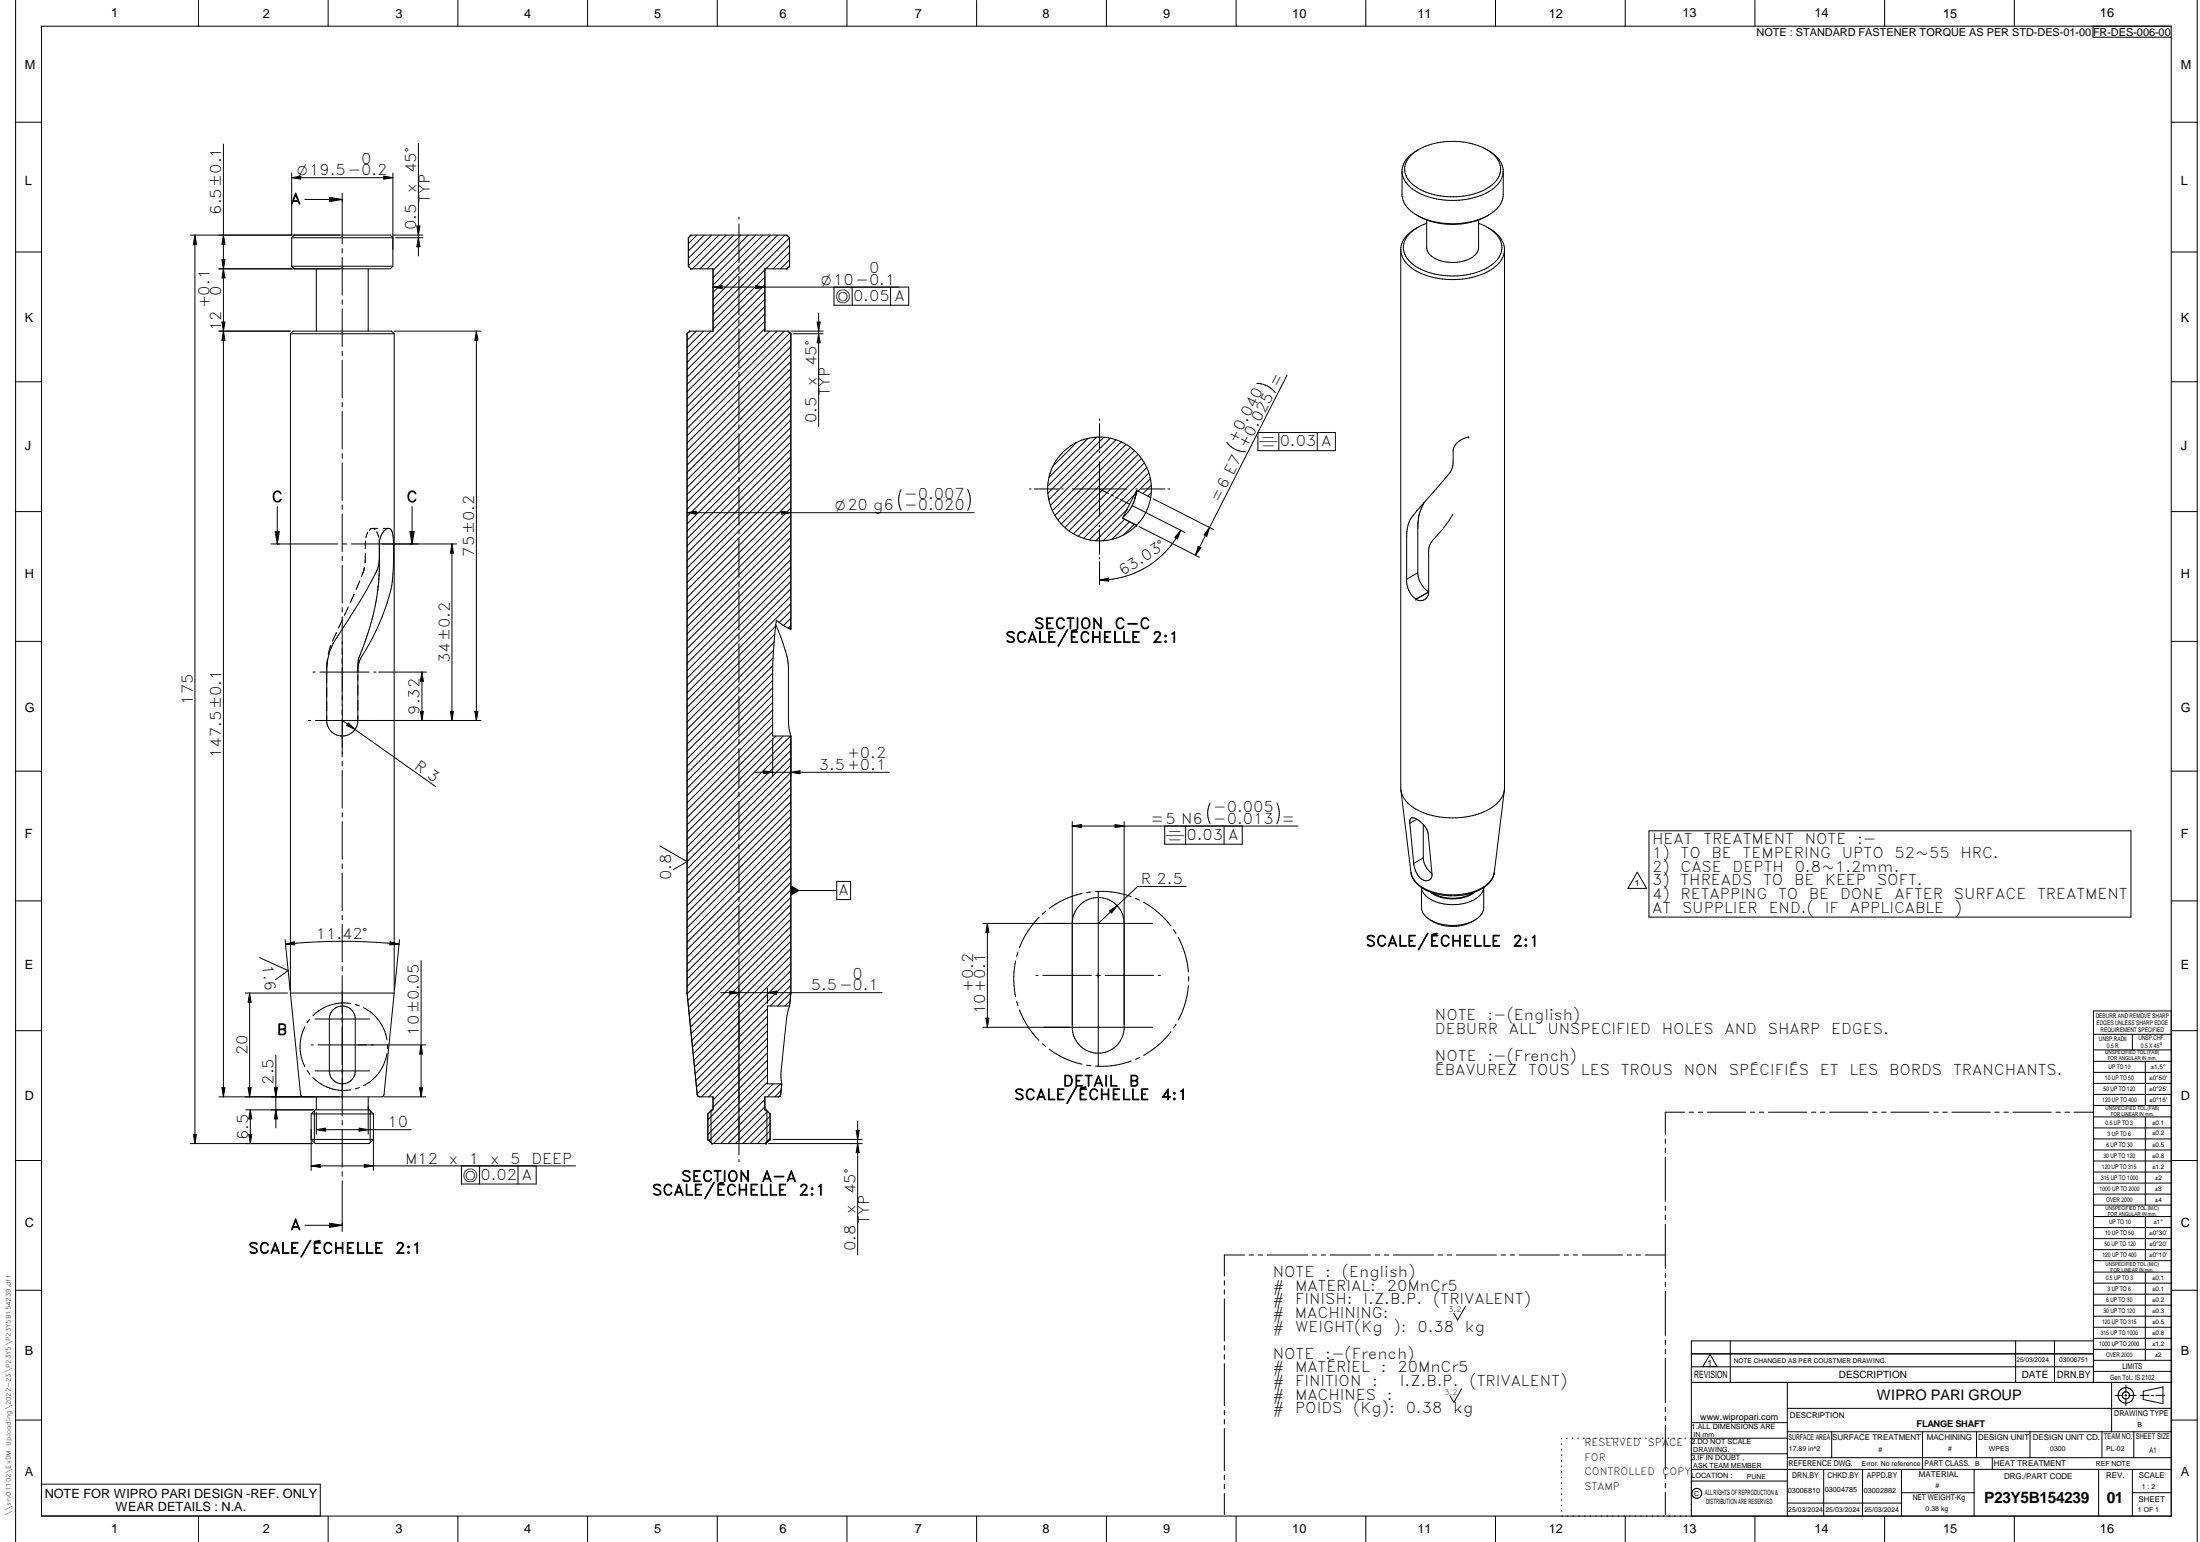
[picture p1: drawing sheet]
<svg xmlns="http://www.w3.org/2000/svg" width="848mm" height="594mm" viewBox="0 0 848 594" stroke-linecap="round" stroke-linejoin="round" font-family="sans-serif">
<g fill="none" stroke="#000" stroke-width=".39">
<path d="M6 .1v593.9M16 10.1h821v574h-821zM76.5 .1v10M126.5 .1v10M176.5 .1v10M226.5 .1v10M276.5 .1v10M326.5 .1v10M376.5 .1v10M426.5 .1v10M476.5 .1v10M526.5 .1v10"/>
<path d="M576.5 .1v10M626.5 .1v10M676.5 .1v10M726.5 .1v10M776.5 .1v10M806.8 10.1v4.3h30.2M847 .1v593.9M6 47.1h10M86.1 55.5v367.1M161.3 55.2v43.4M543.8 60a25 25 0 0 1 20.2-5.3 18.5 18.5 0 0 1 13.4 6.9 7.3 7.3 0 0 1-3 10.2 28 28 0 0 1-29.3-.3 7.3 7.3 0 0 1-1.3-11.5zM546.9 57.6a10.4 10.4 0 0 0-6.4 8.4"/>
<path d="M573.1 57.6a10.4 10.4 0 0 1 6.4 8.4M837 47.1h10M112.4 66.7v23.8M112.4 68.5l3.6-.6v1.1zM112.4 68.5h39M117.5 76.9h14.4M127.1 76.1l4.8 .8-4.8 .8zM131.9 74.5v4.8M131.9 79.5v14.5M148 67.9l3.4 .6-3.4 .5zM151.4 66.7v35.9M540.5 66v9a9.8 9.8 0 0 0 5.7 7.9"/>
<path d="M579.5 66v9a9.8 9.8 0 0 1-5.7 7.9M579.5 66a10.8 10.8 0 0 1-7.7 8.9 29.8 29.8 0 0 1-27.3-2.1 8.8 8.8 0 0 1-4-6.8M6 97.1h10M73.4 90.6h77.1l.9 1h-39M75.1 90.6v350M75.1 90.6l.6 3.5h-1.1zM86.1 90.6l.6 3.5h-1.1zM112.4 91.6v11M113.5 90.6l-1.1 1M131.9 95.8v1.7M131.9 99.3v14.4M151.5 90.6h11.5"/>
<path d="M152.5 91.6h10.5M160.7 87.1h1.2l-.6 3.5zM161.3 91.6l.6 3.5h-1.2zM265.4 91.6v11M265.4 91.6h.1M266.4 90.6l-1 1M266.4 90.6h.1M266.4 90.6h37M268.6 90.6l-3.2 3.3M271.5 90.6l-6.1 6.1M274.3 90.6l-8.9 8.9M277.1 90.6l-11.7 11.7"/>
<path d="M280 90.6l-13 13M282.8 90.6l-13 13M284.9 83.6v.9M284.9 86.2v15M285.6 90.6l-13 13M288.4 90.6l-13.5 13.6M291.3 90.6l-16.4 16.4M294.1 90.6l-19.2 19.2M296.9 90.6l-22 22M299.8 90.6l-24.9 24.9M302.6 90.6l-27.7 27.7M303.4 90.6l1 1"/>
<path d="M303.4 90.6h.1M304.4 94.5l-9.2 9.1M304.4 91.6l-29.5 29.5M304.4 97.3l-6.3 6.3M304.4 91.6h.1M304.4 91.6v11M540 96.2v208.1M546.2 82.9l.7 .4M546.5 87.6a10.6 10.6 0 0 0-6.5 8.6M570 84.8v10.6a6.4 6.4 0 0 1-5.6 5.1 14.3 14.3 0 0 1-13.4-2.6l-1-2v-11.1M570 86a12.9 12.9 0 0 1 8.8 7.9 8.4 8.4 0 0 1-4.8 8.8 29 29 0 0 1-29-.6 7.5 7.5 0 0 1-1.9-11.8 16.8 16.8 0 0 1 6.9-4.3M572.8 83.4a31 31 0 0 1-25.7 0"/>
<path d="M573.4 87.6a10.6 10.6 0 0 1 6.6 8.6M573.8 82.9a28.6 28.6 0 0 1-27.6 0M573.8 82.9l-.7 .4M580 96.2a10.4 10.4 0 0 1-6.8 8.7 30.8 30.8 0 0 1-29.1-1.7 9 9 0 0 1-4.1-7M580 96.2l-.1 208.1M837 97.1h10M85.6 100.1h1.1l-.6 3.5zM86.1 103.6l.6 3.5h-1.1zM112.4 102.6h39M112.4 102.6l1.1 1M121.9 103.6v24M131.9 115.5v1.7"/>
<path d="M131.9 119v14.5M141.9 103.6v24M151.4 102.6l-.9 1h-66.1M265.4 102.6h.1M265.4 102.6l1 1M266.4 103.6h.1M266.4 103.6h8.5v24h-9M274.9 110.6l3.5-.6v1.2zM284.9 103v1.7M284.9 106.4v15M291.4 110l3.5 .6-3.5 .6zM294.9 103.6v24"/>
<path d="M294.9 109.6l-30 30M294.9 112.4l-30 30.1M294.9 115.3l-30 30M294.9 118.1l-30 30M294.9 103.9l-20 20.1M294.9 106.8l-20 20M303.4 103.6h.1M303.4 103.6h-8.5v24h9M304.4 100.1l-3.5 3.5M304.4 102.6h.1M304.4 102.6l-1 1M321.5 110.6v7h28.8v-7h-75.4"/>
<path d="M328.5 110.6v7M343.3 110.6v7M84.4 127.6h27.5M85.6 124.1h1.1l-.6 3.5zM86.1 127.6l.6 3.5h-1.1zM112 128.6l.9-1h38l1.1 1M112 128.6h40M112 128.6v254M131.9 135.3v1.7M131.9 138.8v14.5M152 128.6v254M152 127.6h33.4"/>
<path d="M183.6 127.6l.6 3.5h-1.2zM183.6 127.6v150M264.9 128.6h.1M264.9 128.6v254M265.9 127.6h.1M265.9 127.6l-1 1M268.4 127.6l-3.5 3.5M271.2 127.6l-6.3 6.4M274.1 127.6l-9.2 9.2M284.9 123.2v1.7M284.9 126.7v14.9M294.9 120.9l-30 30"/>
<path d="M294.9 123.8l-30 30M294.9 126.6l-30 30M296.7 127.6l-31.8 31.8M299.5 127.6l-34.6 34.6M302.3 127.6l-37.4 37.5M303.9 127.6h.1M303.9 127.6l1 1M304.5 128.2l-39.6 39.7M304.9 128.6h.1M304.9 128.6v113.8M304.9 130.7l-40 40M304.9 133.6l-40 39.9"/>
<path d="M304.9 136.4l-40 40M304.9 139.2l-40 40M304.9 127.6h12.4M305.9 128.6h11.4M315 124.1h1.2l-.6 3.5zM315.6 128.6l.6 3.5h-1.2zM315.6 120.6v43.7M6 147.1h10M131.9 155v1.8M131.9 158.5v14.5M284.9 143.4v1.7M284.9 146.9v14.9"/>
<path d="M304.9 142l-40 40M304.9 144.9l-40 40M304.9 147.7l-40 40M304.9 150.5l-40 40M304.9 153.4l-40 40M304.9 156.2l-40 40M304.9 159l-40 40M484.5 147.7a8.9 8.9 0 0 1 7.2 3.7M496.1 144.5l-35.3 69.4M837 147.1h10M131.9 174.8v1.7M131.9 178.3v14.5"/>
<path d="M284.9 163.6v1.7M284.9 167.1v15M304.9 161.8l-40 40M304.9 164.7l-40 40M304.9 167.5l-40 40M304.9 170.3l-40 40M304.9 173.1l-40 40M304.9 176l-40 40M304.9 178.8l-40 40M415.1 170.4l-9.2 9.2M419.4 168.9l-15.1 15.1M422.7 168.4l-18.8 18.9"/>
<path d="M423.9 177.9v21M423.9 161.4v.6M423.9 163.2v9.4M423.9 173.8v.6M425.5 168.4l-21.6 21.6M428 168.8l-23.7 23.7M430.2 169.4l-25.3 25.3M432.2 170.2l-26.5 26.6M432.2 170.2a20 20 0 0 0-28.3 19.9M432.2 170.2a19.9 19.9 0 0 1 9.9 10M434.1 171.2l-27.4 27.4M435.8 172.3l-28 28"/>
<path d="M437.3 173.6l-28.2 28.3M438.7 175l-28.2 28.3M440 176.6l-27.9 27.9M441.1 178.3l-27.3 27.4M472.9 170.4a9 9 0 0 0 7.2 3.7M484.9 166.6h29.9v7h-29.9zM493 166.6v7M507.8 166.6v7M566.2 168.4a6.5 6.5 0 0 0-6 7.9 8.1 8.1 0 0 1-2.1 6.9l-13.1 15.1a12.6 12.6 0 0 0-2.8 9.7v15.2a9.2 9.2 0 0 0 3.6 7.7M566.2 168.4h.1M6 197.1h10M106.9 195.2v14.4"/>
<path d="M131.9 194.5v1.8M131.9 198.1v14.4M158.8 195.2v14.4M264.9 197.5h110.6M264.9 197.5l3.5-.6v1.2zM284.9 183.8v1.8M284.9 187.3v15M301.4 196.9l3.5 .6-3.5 .6zM304.9 181.6l-40 40M304.9 184.5l-40 40M304.9 187.3l-40 40M304.9 190.1l-40 40"/>
<path d="M304.9 193l-40 40M304.9 195.8l-40 40M304.9 198.6l-40 40M347.4 188.6a9 9 0 0 0 0 8M373.1 188.6a9 9 0 0 1 0 8M396.9 188.4h.5M398.7 188.4h9.4M403.9 190.1l1.1 5 1.7 3.6M406.7 198.7a20.1 20.1 0 0 0 11 8.7M409.3 188.4h.6M413.4 188.4h21M423.9 188.4l3.5 1.8"/>
<path d="M428.3 190.6l.9 .5M430.1 191.6l.9 .4M431.9 192.5l3.5 1.8M434.4 196.4l-12 11.9M434.5 196.2l-.1 .1M434.5 196.2h.1M434.5 196.1h.1M436.4 194.8l20.3 10.3M437.3 190.6l-17.4 17.4M437.6 191.6v.1M437.7 191.3h.1M437.7 191.3l-1.7 4.3-1.2 1.7-1.8 1.9"/>
<path d="M437.9 190.8l-.2 .5M437.9 190.7v.1M437.9 188.4h.5M437.9 190.6h.1M437.9 190.6v.1M437.9 190.4v.2M438 190.2v.1M438 190.3l-.1 .1M438 190.2h.1M438 189.9v.2M438 189.8h.1M438 189.7h.1"/>
<path d="M438 189.8v.1M438.1 189.5l-.1 .2M438.1 189.4v.1M438.1 189.3h.1M438.1 189.2h.1M438.1 189.3v.1M438.1 189.1h.1M438.1 189h.1M438.2 188.9l-5.5 10.7 5.4 2.8M438.2 189h.1M438.2 188.9h.1M438.2 188.9l5.4 2.8"/>
<path d="M439.6 188.4h9.5M442.1 180.2l-26.5 26.4M442.1 180.2a19.8 19.8 0 0 1 1.5 11.5M442.9 182.2l-25.2 25.2M443.5 184.4l-4.8 4.8M443.6 191.7a20 20 0 0 1-5.5 10.7M443.8 186.9l-3.2 3.3M443.8 189.8l-1.3 1.3M444.5 192.2l23.3 11.8M450.3 188.4h.6M549 193.5l-1.7 4-.6 3.2-.2 20M560 198.2l-3.7 5.3"/>
<path d="M837 197.1h10M104.5 209.6h4.8M106.1 204.8h1.6l-.8 4.8zM109.5 209.6h20.7M131.9 214.3v1.7M131.9 217.8v14.5M132 209.6h1.7M140.2 219.8l-.1 .5M140.3 219.7h-.1M140.4 219v.1M140.4 218.9l-.2 .9M140.5 218.7h.1"/>
<path d="M140.5 218.7l-.1 .2M140.8 213.2l-.1 3.7M140.9 208.4l-.1 3M141.8 205l-.8 2.2M142.5 204h.1M143.7 203.6l.8 .4M145.2 204.9h.1M145.3 204.9l.7 2.1M145.6 203.6h-2.4l-.7 .4M146.2 208.1v1.1M146.2 209.2l.1 .3M146.3 209.6h.1"/>
<path d="M146.3 209.6l-.2 13.3-1 8.2-1.4 6.5-1.4 4.8-4.1 11.2-.3 4.7M147.7 203.6h2.1M149.8 203.6a5.8 5.8 0 0 0-3.6 6v2.3a16.9 16.9 0 0 1-2.9 11.8 258.1 258.1 0 0 1-13 21.2l-.9 1.4a21.7 21.7 0 0 0-3.4 10.4M149.8 203.6a2.71 2.71 0 0 1 1.7 3.1 96.2 96.2 0 0 1-.7 20.2 93.5 93.5 0 0 1-12 27.2l-.7 2.4-.2 1.8M158 204.8h1.6l-.8 4.8zM174.2 209.6l.6 3.5h-1.1zM174.2 209.6v68M176 209.6h-40.5M284.9 204.1v1.7M284.9 207.6v14.9M304.9 201.4l-40 40M304.9 204.3l-40 40"/>
<path d="M304.9 207.1l-40 40M304.9 209.9l-40 40M304.9 212.7l-40 40.1M304.9 215.6l-40 40M304.9 218.4l-40 40M423.9 216.4v8.8M423.9 202.4v.5M423.9 204.2v9.4M423.9 214.8v.6M433.5 200l-8.2 8.3M435.4 201l-6.8 6.8M437.3 202l-4.1 4.1"/>
<path d="M438.1 202.4h.1M438.2 202.4a20.1 20.1 0 0 1-20.5 5M439.1 202.9l23.3 11.8M455.1 204.3l-1.2 3.3-1-.5zM455.1 204.3a35.1 35.1 0 0 1-31.2 19.2M461.9 210.5l1 .6-2.1 2.8zM466.3 203.2l-1.1 3.4-1-.5zM556.1 203.9l-3.9 4.4a8.3 8.3 0 0 0-1.5 6.8v13M131.9 234.1v1.7M131.9 237.6v54M132 238.7l-1.5 3.3M134.3 233.8l-1.5 3.3"/>
<path d="M136.5 228.8l-1.4 3.3M138.7 223.8l-1.4 3.3M140 220.6h.1M140 220.5h.1M140 220.4h.1M140 220.4l-.6 1.7M140.1 220.3h.1M284.9 224.3v1.7M284.9 227.8v14.9M304.9 238.2l-2.9 2.8M304.9 235.4l-4.5 4.5M304.9 221.2l-40 40"/>
<path d="M304.9 224.1l-40 40M304.9 226.9l-40 40M304.9 229.7l-40 40M304.9 232.6l-40 39.9M423.9 223.5l3.4-.8 .1 1.2zM545.8 230.9h.1M546.5 220.7l-4.3 2.5M546.5 220.7a9.3 9.3 0 0 0 4.2 7.3M550.7 228.1a3.2 3.2 0 0 1-1.5 2.9 3.2 3.2 0 0 1-3.4-.1M550.7 228.1l-4.9 2.8M6 247.1h10M120.6 258.9h.9"/>
<path d="M123.3 258.9h19M125.9 259.4v3.6M125.9 258.3h.1M126 256.6v1M126 256.7l-.1 20.9M126.2 254l-.2 2.6M127.5 248.7l-1 3.5M129.7 243.7l-1.5 3.3M129.7 243.7h.1M137.9 258.4h.1M137.9 258.3v19.3M144.1 258.9h.8"/>
<path d="M146 258.9h18.4M162.6 258.9l.6 3.5h-1.1zM162.6 258.9v18.7M284.9 244.5v1.7M284.9 248v15M297.9 259.4l-33 33M297.9 256.5l-33 33M298 253.6l-33.1 33.1M298.2 250.5l-33.3 33.4M298.4 247.5l-33.5 33.5M298.6 244.4l-33.7 33.8M299 241.3l-34.1 34.1"/>
<path d="M299.1 240.7a63.2 63.2 0 0 1 4.7 14.4l.2 23.7 .9 4.8M304.9 242.4l-3.2-1.6-2.4-1.9-.8 7-.6 9.7v28h7M304.9 241l-1 1M304.9 242.4h.1M837 247.1h10M118.9 277.6h.9M121.6 277.6h63.8M125.9 277.6a6 6 0 0 0 6.1 6M125.9 275.8v1.8M125.9 270.3v3.6M125.9 264.9v3.6M125.9 260.1h.1"/>
<path d="M132 277.6l36 25.5M134.3 278.6l2.5 2.5-3.2-1.6zM137.9 275.7v1.9M137.9 269.9v3.8M137.9 264.1v3.8M137.9 260.2v1.9M137.9 277.6l-.1 1.4-.9 2M162.1 274.1h1.1l-.6 3.5zM173.7 274.1h1.1l-.6 3.5zM183 274.1h1.2l-.6 3.5zM284.9 264.7v1.7M284.9 268.2v15"/>
<path d="M297.9 262.2l-33 33M297.9 265l-33 33M297.9 267.8l-33 33M297.9 270.7l-33 33M297.9 273.5l-33 33M297.9 276.3l-33 33M297.9 279.1l-33 33M6 297.1h10M131.9 293.3v1.8M131.9 296.8v14.5M132 283.6h.1M136.9 281a6 6 0 0 1-4.9 2.6"/>
<path d="M284.9 284.9v1.8M284.9 288.4v15M290.9 297.5h52M294.4 296.9l3.5 .6-3.5 .6zM297.9 282l-33 33M297.9 284.6v14.7M299.1 283.6l-34.2 34.2M301.9 283.6l-37 37M304.7 283.6l-39.8 39.9M304.9 283.6v99M304.9 286.3l-40 40M304.9 289.1l-40 40"/>
<path d="M304.9 292l-40 40M304.9 294.8l-40 40M304.9 297.6l-40 40M304.9 297.5l3.5-.6v1.2zM304.9 283.6h.1M837 297.1h10M131.9 313.1v1.7M131.9 316.6v14.5M284.9 305.2v1.7M284.9 308.7v14.9M304.9 300.4l-40 40M304.9 303.3l-40 40"/>
<path d="M304.9 306.1l-40 40M304.9 308.9l-40 40M304.9 311.7l-40 40M304.9 314.6l-40 40M304.9 317.4l-40 40M413.3 318.2l3.6-.5v1.1zM413.3 316.5v79.3a10 10 0 0 0 10 10 10 10 0 0 0 10-10v-79.3M413.3 318.2h87M429.9 317.7l3.4 .5-3.4 .6zM449 318.2v7h29.9v-7M457.1 318.2v7M466.5 309.3a9 9 0 0 0 0 8.1"/>
<path d="M471.9 318.2v7M492.2 309.3a9 9 0 0 1 0 8.1M540 304.3a12.2 12.2 0 0 0 8.9 8.9 30.9 30.9 0 0 0 26.9-2.6 9.7 9.7 0 0 0 4.1-6.3M540 304.4l3.9 31.7M543.5 317.2l1.5 15.5M546.2 315.6l-.4-.2a1.48 1.48 0 0 0-1.9-.1 1.48 1.48 0 0 0-.4 1.9M546.2 315.6a8.9 8.9 0 0 1 4.3 5.6l1.5 15.5a2.42 2.42 0 0 1-1.5 2.6 2.42 2.42 0 0 1-2.9-.9l-1.8-2.7-.8-3M546.2 315.6l-2.7 1.6M548.7 317.6v12.9M579.9 304.4l-4 32.4M131.9 332.9v1.7M131.9 336.4v14.5"/>
<path d="M254.4 325.9l10.5 6.1M264.9 332l-5.3 3M284.9 325.4v1.7M284.9 328.9v15M304.9 320.2l-40 40M304.9 323.1l-40 40M304.9 325.9l-40 40M304.9 328.7l-40 40M304.9 331.6l-40 39.9M304.9 334.4l-40 40M304.9 337.2l-40 40M322.6 339.6h5.3v7h-5.3z"/>
<path d="M543.9 336.1l.2 .8M543.9 336.1l.1 .7M544 336.8l.9 2M544.1 336.9l.8 1.9M544.9 338.8l1.4 1.8 1.7 1.3M548.7 330.5a7.9 7.9 0 0 0 3.3 6M548.7 330.5l-3.7 2.2M575.9 336.9a11.3 11.3 0 0 1-8.2 7.1M575.9 336.8a12.1 12.1 0 0 1-9.6 7.2 23.8 23.8 0 0 1-19.8-3.4l-1.6-1.8M576 336.2l-.1 .7M631.1 336l3.6 6.3h-7.2zM635.7 320.1h185.8v33.2h-185.8z"/>
<path d="M6 347.1h10M131.9 352.6v1.8M131.9 356.1v14.5M284.9 345.6v1.7M284.9 349.1v15M304.9 359.8l-38.5 38.5M304.9 357l-38.7 38.7M304.9 354.2l-39 38.9M304.9 351.3l-39.2 39.2M304.9 345.7l-39.8 39.7M304.9 348.5l-39.5 39.5M304.9 342.9l-40 39.9"/>
<path d="M304.9 340l-40 40M304.9 343.1h17.7M378.9 355.8h65.5M380.6 355.8v40M380.6 355.8l.6 3.5h-1.2zM400.5 353.4a33.3 33.3 0 0 0-7.5 11.7M403.1 351.1l-1.3 1.1M417.1 344.2a33.3 33.3 0 0 0-12.6 5.8M420.6 343.6l-1.8 .3M422.3 343.5a33.9 33.9 0 0 1 13.8 1.9M423.4 343.4v67.4M427.7 350.9l3-2-2.2 2.8z"/>
<path d="M433.3 355.8a10 10 0 0 0-10-10 10 10 0 0 0-10 10M437.7 346.1l1.6 .7M440.8 347.6a33.1 33.1 0 0 1 10.5 9.1M452.4 358.2l.9 1.4M457.2 341.5h-18.6l-15.2 14.3M548 341.9a7.7 7.7 0 0 0 6.1 5.8 17.7 17.7 0 0 0 16.1-2.4l1.2-1.6 .6-1.8v7.7a7.2 7.2 0 0 1-5.7 5.9 17.6 17.6 0 0 1-16.8-2.5l-1.1-1.6-.4-1.2zM548 341.9l2.1 1.2 2.8 1 5 .9a26.1 26.1 0 0 0 9.8-1M552.2 343.9a15.2 15.2 0 0 0 15.5 .1M568.5 354.5a16.2 16.2 0 0 1-17 0M568.6 343.6a15.3 15.3 0 0 1-17.3 0M837 347.1h10M100 368.9l11.1 5-4.9 3.6"/>
<path d="M109.9 362l1.9 19.5M110.1 363.7l3.4-.9 .1 1.2zM131.9 372.4v1.7M131.9 375.9v54M150.4 362.8l3.4 .9-3.5 .3zM153.8 363.7a218.2 218.2 0 0 0-43.7 0M154 362l-1.9 19.5M162.3 370.1v52.5M284.9 365.8v1.8M284.9 369.3v75.6M304.9 379.6l-8 8M304.9 376.8l-36.9 36.9"/>
<path d="M304.9 374l-37.2 37.1M304.9 371.1l-37.4 37.4M304.9 362.6l-38.2 38.2M304.9 368.3l-37.7 37.7M304.9 365.5l-37.9 37.9M391.5 370.2a33.3 33.3 0 0 0 0 13.9M392.4 366.8l-.5 1.6M399.4 375.8h.8M402 375.8h18.7M422.5 375.8h1.7M426 375.8h18.7M446.5 375.8h.9"/>
<path d="M454.2 361.1a33.7 33.7 0 0 1 3.9 13.4M458.1 379.7a33.5 33.5 0 0 1-3.9 13.4M458.2 376.2v1.8M6 397.1h10M94.5 382.6h16.4M96.2 382.6v40M96.2 382.6l.6 3.5h-1.1zM112 382.6h40M112 382.6l3.9 39.1 .4 .7 .6 .2M117.5 395.6a16.8 16.8 0 0 0 0 15.3M119.4 392.7l-1 1.4M121.5 392.6h21"/>
<path d="M128.4 389a5 5 0 0 1 5.5-1 5 5 0 0 1 3 4.6v20a5 5 0 0 1-4.9 5 5 5 0 0 1-5-5v-20l.3-1.9zM135.2 386.6a16.8 16.8 0 0 0-14.6 4.8M136.9 387l1.6 .5M140.1 388.2a16.7 16.7 0 0 1 9.1 12.4M152 382.6l-4 39.1-.4 .7-63.2 .2M264.9 382.6l3.9 39.1M264.9 382.6h.1M277.9 382.4h62.1M281.4 381.8l3.5 .6-3.5 .6zM295.9 399.9l-22.7 22.7M295.9 397.1l-25.5 25.5M295.9 394.3l-27.1 27.1"/>
<path d="M295.9 391.5l-27.4 27.3M295.9 388.6l-27.7 27.7M295.9 380.7v5.8M295.9 382.4l3.5-.6v1.2zM304.4 387.6h-8.5v30h5.5M304.4 387.6l-1.2 5-2.1 20-.1 2.5 .4 2.5M304.6 385.6l-2 2M304.9 382.5l-5.2 5.1M304.9 382.6l-.5 5M304.9 382.6h.1M378.9 395.8h65.5M380 392.3h1.2l-.6 3.5z"/>
<path d="M391.9 385.8l.5 1.6M393 389.1a33.4 33.4 0 0 0 7.5 11.7M451.4 397.5a33.4 33.4 0 0 1-10.5 9.1M453.3 394.6l-.9 1.4M807 398.5h30M822 398.5v6M837 397.1h10M837 389.5h-30v143.1M85.6 419.1h1.1l-.6 3.5zM95.7 419.1h1.1l-.6 3.5zM105.8 419.1h1.1l-.6 3.5zM106.3 406.5v28.1"/>
<path d="M118.4 412.5l1 1.4M120 402.6h.8M120.6 415.2a16.9 16.9 0 0 0 14.6 4.7M121.5 412.6h21M122.6 402.6h41.5M138.6 419l-1.7 .5M149.2 405.9a16.7 16.7 0 0 1-9 12.4M149.4 402.4v1.7M161.7 419.1h1.2l-.6 3.5zM162.3 402.6l.6 3.5h-1.2zM295.9 408.4l-23 23M295.9 411.2l-23 23.1"/>
<path d="M295.9 414.1l-23 23M295.9 416.9l-22.6 22.5M295.9 402.8l-21 21M295.9 405.6l-21 21M298 417.6l-23 23M300.8 417.6l-5 5M301.4 417.6l-.5 4.1M401.8 402l1.3 1.2M404.5 404.2a32.9 32.9 0 0 0 12.6 5.8M418.9 410.3l1.7 .3M436.1 408.8a33.1 33.1 0 0 1-13.8 1.9M439.3 407.4l-1.6 .7"/>
<path d="M807 404.5h30M807 408.9h30M807 413.2h30M807 417.4h30M827 408.9v17M74.6 437.1h1.1l-.6 3.5zM95.9 437.1h1.2l-.6 3.5zM96.5 427.6l.6 3.5h-1.2zM96.5 427.6v13M106.3 427.6l.6 3.5h-1.1zM120 439h24l-1.7 1.6h-20.8zM120 429.2h24"/>
<path d="M120 429.2l1.5-1.6h20.8l1.7 1.6M120 429.2v21.7M120.9 427.6h-26.2M121.2 427.9v12.3M121.9 435.2l3.6-.6v1.2zM121.9 435.2h36.6M121.9 428.6v8.4M121.9 422.6v5M131.9 431.7v1.7M131.9 435.2v14.5M138.5 434.6l3.4 .6-3.4 .6zM141.9 422.6v14.4"/>
<path d="M142.7 427.9v12.3M144 429.2v21.7M148.1 422.6h16M268.8 421.7l.2 .5M269 422.2l.2 .2M269.2 422.4l.6 .2M269.2 422.4l5.7 .2v5h-.4M272.9 439l1.6 1.6M272.9 429.2v9.8M272.9 429.2h.1M272.9 439h.1M274.1 427.9v12.3"/>
<path d="M274.5 427.6h.1M274.5 427.6l-1.6 1.6M294.9 426.4l-14.2 14.2M294.9 423.6l-17 17M294.9 422.6v5M295.3 427.6l1.6 1.6M295.3 427.6h.1M295.6 427.9v12.3M295.9 428.2l-12.4 12.4M296.9 438.5l-2.1 2.1M296.9 435.7l-4.9 4.9M296.9 432.9l-7.7 7.7"/>
<path d="M296.9 430.1l-10.6 10.5M296.9 429.2v9.8M296.9 429.2h.1M296.9 439l-1.6 1.6M296.9 439h.1M297.9 439h34.5M300.2 422.5l-.2 .1M300.3 422.5l-5.4 .1v5h.4M300.5 422.4l-.3 .1M300.7 422.2l-.2 .2M300.8 422.2l-.3 .2M300.9 421.7l-.1 .5"/>
<path d="M300.9 421.7l-.2 .5M301.1 420.2l-2.4 2.4M330.1 435.5h1.1l-.6 3.5zM330.6 432v51.3M642 438.8v1.7M649.4 428.5h-7.4v8.5M651.2 428.5h1.7M654.6 428.5h1.8M658.2 428.5h14.8M674.7 428.5h1.7M678.2 428.5h1.7M681.7 428.5h14.8"/>
<path d="M698.3 428.5h1.7M701.8 428.5h1.7M705.3 428.5h14.8M721.8 428.5h1.8M725.3 428.5h1.8M728.9 428.5h14.7M745.4 428.5h1.7M748.9 428.5h1.7M752.4 428.5h14.8M769 428.5h1.7M772.5 428.5h1.7M776 428.5h14.8"/>
<path d="M792.5 428.5h1.8M796 428.5h1.8M799.5 428.5h7.4M807 421.6h30M807 425.9h30M807 430.3h30M807 434.6h30M807 438.8h30M827 430.3v34M6 447.1h10M73.4 440.6h47.1M120 449.2h101.9"/>
<path d="M120 449.2l3.4-.6v1.1zM131.9 451.4v1.8M131.9 454.9v14.5M140.4 448.6l3.6 .6-3.6 .5zM184.9 449.2v7M199.7 449.2v7M206.7 449.2v7h-28.8v-7M274.5 440.6h20.8M274.5 440.6h.1M284.9 446.7v.9M295.3 440.6h.1M296.3 440.6h36.1"/>
<path d="M330.6 440.6l.6 3.5h-1.1zM642 442.3v1.7M642 445.8v17.1M807 443h30M807 447.3h30M807 451.5h30M807 455.8h30M837 447.1h10M117.5 472.1h14.4M127.1 471.3l4.8 .8-4.8 .8zM131.9 469.7v4.8M642 464.6v1.8"/>
<path d="M642 468.1v1.8M642 471.6v17.1M807 460h30M807 464.3h30M807 468.7h30M807 472.9h30M807 477.2h30M827 468.7v17M6 497.1h10M472 493.4v1.7M472 496.9v1.7M479.7 483.5h-7.7v8.1"/>
<path d="M481.5 483.5h1.7M485 483.5h1.7M488.5 483.5h15.5M505.8 483.5h1.7M509.3 483.5h1.7M512.8 483.5h15.5M530.1 483.5h1.7M533.6 483.5h1.7M537.1 483.5h15.5M554.4 483.5h1.7M557.9 483.5h1.7M561.4 483.5h15.5"/>
<path d="M578.7 483.5h1.7M582.1 483.5h1.8M585.7 483.5h15.5M602.9 483.5h1.8M606.4 483.5h1.8M609.9 483.5h15.6M627.2 483.5h1.7M630.7 483.5h1.8M634.2 483.5h7.8M642 490.5v1.7M642 494v1.7M642 497.5v17"/>
<path d="M807 481.4h30M807 485.7h30M807 490.1h30M807 494.3h30M807 498.6h30M827 490.1v34M837 497.1h10M472 500.4v16.2M472 518.4v1.7M564.9 503.3l-3 5.2-1.5-2.6M642 516.3v1.7M642 519.8v1.7"/>
<path d="M667 516.6v16M777 516.6v16M792 516.6v16M807 516.6h-155v67.5M807 502.8h30M807 507.1h30M807 511.3h30M807 515.6h30M807 519.9h30M472 521.9v1.7M472 525.4v16.2M563.5 535.1l-3.1 5.2-1.5-2.6"/>
<path d="M642 523.3v17.1M652 532.6h185.2M652 526.6h155M652 521.6h155M659.2 521.8l2.7 4.7h-5.4zM689 532.6v51.5M807 524.1h30M807 528.3h30M814 532.6v19M815.5 537.6h2.9M819.1 537.6h.7M819.5 533.6v2.9"/>
<path d="M819.5 537.2v.8M819.5 538.7v2.9M820.6 537.6h2.9M825 537.6h3.4M826.2 536l7.6-1.6v6.4l-7.6-1.6zM829.3 537.6h.9M831 537.6h3.5M6 547.1h10M472 543.4v1.7M472 546.9v1.7M472 550.4v16.2M602 554.1v.3"/>
<path d="M602 556.2v.4M602 558.4v.3M603.8 554.1h.4M606 554.1h.3M608.2 554.1h.3M610.4 554.1h.3M612.5 554.1h.4M614.7 554.1h.3M616.9 554.1h.3M619.1 554.1h.3M621.2 554.1h.4M623.4 554.1h.3"/>
<path d="M625.6 554.1h.3M627.8 554.1h.3M629.9 554.1h.4M632.1 554.1h.3M634.3 554.1h.3M636.5 554.1h.3M638.6 554.1h.4M640.8 554.1h.3M642 542.1v1.8M642 545.6v1.8M642 549.1v17.1M643 554.1h.3"/>
<path d="M645.2 554.1h.3M647.3 554.1h.4M649.5 554.1h.3M651.7 554.1h37.3M652 548.1h37M689 542.6h148M689 551.6h148M706.1 551.6v10M741.1 551.6v14.5M761.9 551.6v10M782.6 551.6v10M810.3 551.6v10"/>
<path d="M822.6 551.6v10M837 547.1h10M16 571.8h107.5v12.3h-107.5M472 568.4v1.7M472 571.9v1.7M472 575.4v8.1M602 560.5v.4M602 562.7v.3M602 564.8v.3M602 566.9v.4M602 569.1v.3M602 571.2v.4"/>
<path d="M602 573.4v.3M602 575.5v.4M602 577.7v.3M602 579.8v.3M642 568v1.7M642 571.5v1.7M642 575v8.5M652 570.6h37M652 566.1h185M652 560.1h37M689 561.6h148M689 579.1h44"/>
<path d="M703 566.1v18M718 566.1v18M733 575.1h28M733 566.1v18M761 566.1v18M768 561.6v4.5M809 566.1v18M822 575.1h15M822 566.1v18M76.5 584.1v9.9M126.5 584.1v9.9M176.5 584.1v9.9"/>
<path d="M226.5 584.1v9.9M276.5 584.1v9.9M326.5 584.1v9.9M376.5 584.1v9.9M426.5 584.1v9.9M476.5 584.1v9.9M526.5 584.1v9.9M576.5 584.1v9.9M602 582v.3M626.5 584.1v9.9M676.5 584.1v9.9M726.5 584.1v9.9"/>
<path d="M776.5 584.1v9.9"/>
<circle cx="819.5" cy="537.6" r="3"/>
<circle cx="819.5" cy="537.6" r="1.39"/>
<circle cx="654.1" cy="575.3" r="1.89"/>
</g>
<g fill="#000">
<path d="M112.4 68.5l3.6-.6v1.1zM127.1 76.1l4.8 .8-4.8 .8zM148 67.9l3.4 .6-3.4 .5zM75.1 90.6l.6 3.5h-1.1zM86.1 90.6l.6 3.5h-1.1zM160.7 87.1h1.2l-.6 3.5zM161.3 91.6l.6 3.5h-1.2zM86.1 103.6l.6 3.5h-1.1zM85.6 100.1h1.1l-.6 3.5zM274.9 110.6l3.5-.6v1.2zM291.4 110l3.5 .6-3.5 .6zM85.6 124.1h1.1l-.6 3.5z"/>
<path d="M86.1 127.6l.6 3.5h-1.1zM183.6 127.6l.6 3.5h-1.2zM315 124.1h1.2l-.6 3.5zM315.6 128.6l.6 3.5h-1.2zM264.9 197.5l3.5-.6v1.2zM301.4 196.9l3.5 .6-3.5 .6zM106.1 204.8h1.6l-.8 4.8zM158 204.8h1.6l-.8 4.8zM174.2 209.6l.6 3.5h-1.1zM455.1 204.3l-1.2 3.3-1-.5zM461.9 210.5l1 .6-2.1 2.8zM466.3 203.2l-1.1 3.4-1-.5z"/>
<path d="M423.9 223.5l3.4-.8 .1 1.2zM134.3 278.6l2.5 2.5-3.2-1.6zM162.6 258.9l.6 3.5h-1.1zM162.1 274.1h1.1l-.6 3.5zM173.7 274.1h1.1l-.6 3.5zM183 274.1h1.2l-.6 3.5zM294.4 296.9l3.5 .6-3.5 .6zM304.9 297.5l3.5-.6v1.2zM413.3 318.2l3.6-.5v1.1zM429.9 317.7l3.4 .5-3.4 .6zM304.9 341.1l3.5 2-3.5 2zM380.6 355.8l.6 3.5h-1.2z"/>
<path d="M427.7 350.9l3-2-2.2 2.8zM110.1 363.7l3.4-.9 .1 1.2zM150.4 362.8l3.4 .9-3.5 .3zM96.2 382.6l.6 3.5h-1.1zM281.4 381.8l3.5 .6-3.5 .6zM295.9 382.4l3.5-.6v1.2zM380 392.3h1.2l-.6 3.5zM85.6 419.1h1.1l-.6 3.5zM95.7 419.1h1.1l-.6 3.5zM105.8 419.1h1.1l-.6 3.5zM161.7 419.1h1.2l-.6 3.5zM162.3 402.6l.6 3.5h-1.2z"/>
<path d="M74.6 437.1h1.1l-.6 3.5zM95.9 437.1h1.2l-.6 3.5zM96.5 427.6l.6 3.5h-1.2zM106.3 427.6l.6 3.5h-1.1zM121.9 435.2l3.6-.6v1.2zM138.5 434.6l3.4 .6-3.4 .6zM330.1 435.5h1.1l-.6 3.5zM120 449.2l3.4-.6v1.1zM140.4 448.6l3.6 .6-3.6 .5zM330.6 440.6l.6 3.5h-1.1zM127.1 471.3l4.8 .8-4.8 .8z"/>
</g>
<g font-size="6">
<text x="764.9" y="579">P23Y5B154239</text>
<text x="812.1" y="578.9">01</text>
</g>
<g font-size="5.7">
<text x="139.2" y="63">0</text>
<text x="160.4" y="66.6" transform="rotate(-90 160.4 66.6)">45°</text>
<text x="160.4" y="74.4" transform="rotate(-90 160.4 74.4)">x</text>
<text x="85.3" y="82.7" transform="rotate(-90 85.3 82.7)">6.5±0.1</text>
<text x="112" y="78.6">A</text>
<text x="165.7" y="78.2" transform="rotate(-90 165.7 78.2)">TYP</text>
<text x="160.4" y="88.8" transform="rotate(-90 160.4 88.8)">0.5</text>
<text x="335" y="105.2">0</text>
<text x="85.3" y="113.9" transform="rotate(-90 85.3 113.9)">0</text>
<text x="80.7" y="118.9" transform="rotate(-90 80.7 118.9)">+0.1</text>
<text x="328.8" y="115.9">0.05 A</text>
<text x="85.3" y="127.4" transform="rotate(-90 85.3 127.4)">12</text>
<text x="314.7" y="141" transform="rotate(-90 314.7 141)">45°</text>
<text x="314.7" y="148.8" transform="rotate(-90 314.7 148.8)">x</text>
<text x="320" y="152.5" transform="rotate(-90 320 152.5)">TYP</text>
<text x="314.7" y="163.1" transform="rotate(-90 314.7 163.1)">0.5</text>
<text x="476.6" y="170.9" transform="rotate(-63 476.6 170.9)">+0.040</text>
<text x="493.3" y="171.9">0.03 A</text>
<text x="104.7" y="193.4">C</text>
<text x="156.7" y="193.4">C</text>
<text x="348.6" y="192.1">-0.007</text>
<text x="470" y="194" transform="rotate(-63 470 194)">=6 E7 +0.025 =</text>
<text x="182.8" y="214.4" transform="rotate(-90 182.8 214.4)">75±0.2</text>
<text x="432.9" y="221.9" transform="rotate(-32 432.9 221.9)">63.03°</text>
<text x="398.6" y="242.3">SECTION</text>
<text x="429.7" y="242.3">C-C</text>
<text x="387.6" y="247.5">SCALE/ÉCHELLE</text>
<text x="444.1" y="247.5">2:1</text>
<text x="173.4" y="255.4" transform="rotate(-90 173.4 255.4)">34±0.2</text>
<text x="74.3" y="271.5" transform="rotate(-90 74.3 271.5)">175</text>
<text x="161.8" y="275.3" transform="rotate(-90 161.8 275.3)">9.32</text>
<text x="85.3" y="292" transform="rotate(-90 85.3 292)">147.5±0.1</text>
<text x="326.5" y="292.1">+0.2</text>
<text x="159.4" y="295.9" transform="rotate(35 159.4 295.9)">R 3</text>
<text x="315.7" y="296.7">3.5+0.1</text>
<text x="443.6" y="317.4">=5 N6 -0.013 =</text>
<text x="467.7" y="312.8">-0.005</text>
<text x="457.4" y="323.5">0.03 A</text>
<text x="636.9" y="325.3">HEAT</text>
<text x="656.6" y="325.3">TREATMENT</text>
<text x="695.7" y="325.3">NOTE</text>
<text x="715.9" y="325.3">:-</text>
<text x="636.9" y="330.6">1)</text>
<text x="636.9" y="335.8">2)</text>
<text x="647.8" y="335.8">CASE</text>
<text x="647.8" y="330.6">TO</text>
<text x="659.8" y="330.6">BE</text>
<text x="667.9" y="335.8">DEPTH</text>
<text x="671.8" y="330.6">TEMPERING</text>
<text x="691.9" y="335.8">0.8~1.2mm.</text>
<text x="710" y="330.6">UPTO</text>
<text x="730.3" y="330.6">52~55</text>
<text x="755.7" y="330.6">HRC.</text>
<text x="258.7" y="339.1" transform="rotate(-90 258.7 339.1)">0.8</text>
<text x="439.8" y="340.7">R 2.5</text>
<text x="636.9" y="341.1">3)</text>
<text x="647.8" y="341.1">THREADS</text>
<text x="679.7" y="341.1">TO</text>
<text x="691.6" y="341.1">BE</text>
<text x="703.6" y="341.1">KEEP</text>
<text x="723.6" y="341.1">SOFT.</text>
<text x="323.3" y="344.8">A</text>
<text x="636.9" y="346.3">4)</text>
<text x="647.8" y="346.3">RETAPPING</text>
<text x="685.4" y="346.3">TO</text>
<text x="697.3" y="346.3">BE</text>
<text x="709.3" y="346.3">DONE</text>
<text x="730.3" y="346.3">AFTER</text>
<text x="753.2" y="346.3">SURFACE</text>
<text x="785.3" y="346.3">TREATMENT</text>
<text x="636.9" y="351.6">AT</text>
<text x="648.4" y="351.6">SUPPLIER</text>
<text x="681.8" y="351.6">END.(</text>
<text x="703.5" y="351.6">IF</text>
<text x="713.1" y="351.6">APPLICABLE</text>
<text x="753.6" y="351.6">)</text>
<text x="121.8" y="361.8">11.42°</text>
<text x="526.4" y="364.6">SCALE/ÉCHELLE</text>
<text x="583" y="364.6">2:1</text>
<text x="101.2" y="371.9" transform="rotate(84 101.2 371.9)">1.6</text>
<text x="328.6" y="377">0</text>
<text x="312.6" y="381.6">5.5-0.1</text>
<text x="375.2" y="382.1" transform="rotate(-90 375.2 382.1)">+0.2</text>
<text x="379.8" y="390.7" transform="rotate(-90 379.8 390.7)">10+0.1</text>
<text x="553.2" y="393">NOTE</text>
<text x="573.4" y="393">:-(English)</text>
<text x="106.7" y="398.7">B</text>
<text x="161.5" y="399" transform="rotate(-90 161.5 399)">10±0.05</text>
<text x="553.2" y="398.3">DEBURR</text>
<text x="581.6" y="398.3">ALL</text>
<text x="596.5" y="398.3">UNSPECIFIED</text>
<text x="640.6" y="398.3">HOLES</text>
<text x="664.8" y="398.3">AND</text>
<text x="681.5" y="398.3">SHARP</text>
<text x="705.9" y="398.3">EDGES.</text>
<text x="95.4" y="406.5" transform="rotate(-90 95.4 406.5)">20</text>
<text x="553.2" y="408.8">NOTE</text>
<text x="573.4" y="408.8">:-(French)</text>
<text x="105.5" y="417.9" transform="rotate(-90 105.5 417.9)">2.5</text>
<text x="409.7" y="418.5">DETAIL</text>
<text x="435.2" y="418.5">B</text>
<text x="553.2" y="414">ÉBAVUREZ</text>
<text x="589.1" y="414">TOUS</text>
<text x="609.5" y="414">LES</text>
<text x="624.8" y="414">TROUS</text>
<text x="649.1" y="414">NON</text>
<text x="666.5" y="414">SPÉCIFIÉS</text>
<text x="701.5" y="414">ET</text>
<text x="712.9" y="414">LES</text>
<text x="728.3" y="414">BORDS</text>
<text x="752.9" y="414">TRANCHANTS.</text>
<text x="391" y="423.7">SCALE/ÉCHELLE</text>
<text x="447.5" y="423.7">4:1</text>
<text x="149.4" y="434.3">10</text>
<text x="95.6" y="439.2" transform="rotate(-90 95.6 439.2)">6.5</text>
<text x="156.2" y="448.3">M12</text>
<text x="173" y="448.3">x</text>
<text x="180.8" y="448.3">1</text>
<text x="188.9" y="448.3">x</text>
<text x="196.7" y="448.3">5</text>
<text x="204.8" y="448.3">DEEP</text>
<text x="185.2" y="454.4">0.02 A</text>
<text x="262.6" y="455.2">SECTION</text>
<text x="293.6" y="455.2">A-A</text>
<text x="251.3" y="460.5">SCALE/ÉCHELLE</text>
<text x="307.9" y="460.5">2:1</text>
<text x="329.8" y="460" transform="rotate(-90 329.8 460)">45°</text>
<text x="329.8" y="467.8" transform="rotate(-90 329.8 467.8)">x</text>
<text x="112" y="473.8">A</text>
<text x="335" y="471.5" transform="rotate(-90 335 471.5)">TYP</text>
<text x="95.7" y="482.9">SCALE/ÉCHELLE</text>
<text x="152.3" y="482.9">2:1</text>
<text x="329.8" y="482.1" transform="rotate(-90 329.8 482.1)">0.8</text>
<text x="490.6" y="492">NOTE</text>
<text x="490.6" y="497.3">#</text>
<text x="499.2" y="497.3">MATERIAL:</text>
<text x="510.8" y="492">:</text>
<text x="517.3" y="492">(English)</text>
<text x="534.7" y="497.3">20MnCr5</text>
<text x="490.6" y="502.5">#</text>
<text x="499.2" y="502.5">FINISH:</text>
<text x="525.6" y="502.5">I.Z.B.P.</text>
<text x="552.5" y="502.5">(TRIVALENT)</text>
<text x="490.6" y="507.8">#</text>
<text x="499.2" y="507.8">MACHINING:</text>
<text x="490.6" y="513">#</text>
<text x="499.2" y="513">WEIGHT(Kg</text>
<text x="537.2" y="513">):</text>
<text x="546.4" y="513">0.38</text>
<text x="564.7" y="513">kg</text>
<text x="490.6" y="523.5">NOTE</text>
<text x="510.9" y="523.5">:-(French)</text>
<text x="490.6" y="528.8">#</text>
<text x="499.2" y="528.8">MATÉRIEL</text>
<text x="532.3" y="528.8">:</text>
<text x="538.7" y="528.8">20MnCr5</text>
<text x="490.6" y="534">#</text>
<text x="490.6" y="539.3">#</text>
<text x="499.2" y="539.3">MACHINES</text>
<text x="499.2" y="534">FINITION</text>
<text x="529" y="534">:</text>
<text x="534.7" y="539.3">:</text>
<text x="539.6" y="534">I.Z.B.P.</text>
<text x="566.5" y="534">(TRIVALENT)</text>
<text x="490.6" y="544.5">#</text>
<text x="499.2" y="544.5">POIDS</text>
<text x="521.7" y="544.5">(Kg):</text>
<text x="541.9" y="544.5">0.38</text>
<text x="560.2" y="544.5">kg</text>
</g>
<text font-size="5.6" x="723.5" y="539.3">WIPRO PARI GROUP</text>
<g font-size="5.4">
<text x="114.5" y="67.6">O19.5-0.2</text>
<text x="316.5" y="109.7">O10-0.1</text>
<text x="322.2" y="115.9">a</text>
<text x="485.2" y="171.9">d</text>
<text x="322" y="196.6">O20 g6 -0.020</text>
<text x="449.3" y="323.5">d</text>
<text x="178.5" y="454.4">a</text>
</g>
<g font-size="4.9">
<text x="42.9" y="6.7">1</text>
<text x="101.4" y="6.8">2</text>
<text x="152.5" y="6.8">3</text>
<text x="202.1" y="6.8">4</text>
<text x="252.1" y="6.8">5</text>
<text x="300.5" y="6.8">6</text>
<text x="352.6" y="6.8">7</text>
<text x="401.9" y="6.8">8</text>
<text x="448.4" y="6.8">9</text>
<text x="498.2" y="6.8">10</text>
<text x="546.4" y="6.8">11</text>
<text x="597" y="6.8">12</text>
<text x="648.5" y="6.6">13</text>
<text x="699.5" y="6.6">14</text>
<text x="749" y="6.8">15</text>
<text x="809.5" y="6.6">16</text>
<text x="9.6" y="26.7">M</text>
<text x="840.6" y="26.7">M</text>
<text x="9.6" y="71.4">L</text>
<text x="840.6" y="71.4">L</text>
<text x="9.6" y="124.2">K</text>
<text x="840.6" y="124.2">K</text>
<text x="9.6" y="173.4">J</text>
<text x="840.6" y="173.4">J</text>
<text x="9.6" y="222.7">H</text>
<text x="840.6" y="222.7">H</text>
<text x="9.6" y="274.3">G</text>
<text x="840.6" y="274.3">G</text>
<text x="9.6" y="322.7">F</text>
<text x="840.6" y="322.7">F</text>
<text x="9.6" y="373.4">E</text>
<text x="840.6" y="373.4">E</text>
<text x="9.6" y="423.8">D</text>
<text x="840.6" y="423.8">D</text>
<text x="9.6" y="472.9">C</text>
<text x="840.6" y="472.9">C</text>
<text x="9.6" y="522.1">B</text>
<text x="840.6" y="522.1">B</text>
<text x="9.6" y="568.7">A</text>
<text x="840.6" y="568.7">A</text>
<text x="17.2" y="577">NOTE FOR WIPRO PARI DESIGN -REF. ONLY</text>
<text x="44.6" y="582.3">WEAR DETAILS : N.A.</text>
<text x="42.9" y="590.7">1</text>
<text x="101.4" y="590.8">2</text>
<text x="152.5" y="590.8">3</text>
<text x="202.1" y="590.8">4</text>
<text x="252.1" y="590.8">5</text>
<text x="300.5" y="590.8">6</text>
<text x="352.6" y="590.8">7</text>
<text x="401.9" y="590.8">8</text>
<text x="448.4" y="590.8">9</text>
<text x="498.2" y="590.8">10</text>
<text x="546.4" y="590.8">11</text>
<text x="597" y="590.8">12</text>
<text x="648.5" y="590.6">13</text>
<text x="699.5" y="590.6">14</text>
<text x="749" y="590.8">15</text>
<text x="809.5" y="590.6">16</text>
</g>
<text font-size="4.2" x="677.1" y="13.9">NOTE : STANDARD FASTENER TORQUE AS PER STD-DES-01-00FR-DES-006-00</text>
<g font-size="3.9">
<text x="610.8" y="557.1">RESERVED</text>
<text x="635.3" y="557.1">SPACE</text>
<text x="610.8" y="562.7">FOR</text>
<text x="610.8" y="568.3">CONTROLLED</text>
<text x="640.7" y="568.3">COPY</text>
<text x="610.8" y="573.9">STAMP</text>
</g>
<g font-size="3.8">
<text x="653.1" y="530.9">REVISION</text>
<text x="708.9" y="530.9">DESCRIPTION</text>
<text x="779.4" y="530.9">DATE</text>
<text x="793.1" y="530.9">DRN.BY</text>
</g>
<text font-size="3.6" x="738.8" y="549.9">FLANGE SHAFT</text>
<text font-size="3.5" x="655.4" y="547.1">www.wipropari.com</text>
<g font-size="3.4">
<text x="630.2" y="341.4">1</text>
<text x="658.2" y="526.1">1</text>
</g>
<g font-size="3.1">
<text x="818.2" y="527.3">LIMITS</text>
<text x="815" y="545.5">DRAWING TYPE</text>
<text x="690" y="546.1">DESCRIPTION</text>
<text x="689.5" y="554.7">SURFACE AREA</text>
<text x="706.3" y="554.7">SURFACE TREATMENT</text>
<text x="742.7" y="554.7">MACHINING</text>
<text x="762.5" y="554.7">DESIGN UNIT</text>
<text x="783.6" y="554.7">DESIGN UNIT CD.</text>
<text x="811" y="554.5">TEAM NO.</text>
<text x="823.3" y="554.5">SHEET SIZE</text>
<text x="828.6" y="559.9">A1</text>
<text x="689.4" y="564.9">REFERENCE DWG.</text>
<text x="690.9" y="569.3">DRN.BY</text>
<text x="704.4" y="569.3">CHKD.BY</text>
<text x="719.6" y="569.3">APPD.BY</text>
<text x="739.7" y="569.2">MATERIAL</text>
<text x="741.9" y="564.8">PART CLASS.</text>
<text x="768.6" y="564.8">HEAT TREATMENT</text>
<text x="772.5" y="569.7">DRG./PART CODE</text>
<text x="811.9" y="569.4">REV.</text>
<text x="824.4" y="569.4">SCALE</text>
<text x="737.3" y="578.1">NET WEIGHT-Kg</text>
<text x="824.4" y="578.5">SHEET</text>
</g>
<text font-size="3" x="832.5" y="403.9">°</text>
<g font-size="2.8">
<text x="558.3" y="505.5">3.2</text>
<text x="813.5" y="531.5">Gen Tol.: IS 2102</text>
<text x="556.9" y="537.3">3.2</text>
<text x="652.1" y="550.5">1.ALL DIMENSIONS ARE</text>
<text x="652" y="556.5">2.DO NOT SCALE</text>
<text x="652" y="562.5">3.IF IN DOUBT ,</text>
<text x="652" y="569.3">LOCATION :</text>
<text x="657.2" y="575.8">ALL RIGHTS OF REPRODUCTION &amp;</text>
<text x="689.1" y="575">03006810</text>
<text x="703.4" y="575">03004785</text>
<text x="718.5" y="575">03002882</text>
<text x="657.7" y="579.2">DISTRIBUTION ARE RESERVED</text>
</g>
<g font-size="2.7">
<text x="824" y="549.9">B</text>
<text x="652.9" y="553.5">IN mm</text>
<text x="652.8" y="559.5">DRAWING.</text>
<text x="689.6" y="559.2">17.89 in^2</text>
<text x="724.1" y="559.3">#</text>
<text x="751" y="559.1">#</text>
<text x="766.6" y="559">WPES</text>
<text x="790.4" y="558.9">0300</text>
<text x="811.9" y="558.8">PL-02</text>
<text x="652.8" y="565.6">ASK TEAM MEMBER</text>
<text x="673.4" y="569.7">PUNE</text>
<text x="717.7" y="565">Error: No reference</text>
<text x="761.5" y="564.9">B</text>
<text x="808" y="564.9">REF NOTE</text>
<text x="746.2" y="573.3">#</text>
<text x="825.6" y="573.5">1 : 2</text>
<text x="653.1" y="576.3">C</text>
<text x="689.4" y="582.5">25/03/2024</text>
<text x="703.7" y="582.5">25/03/2024</text>
<text x="718.7" y="582.7">25/03/2024</text>
<text x="742.3" y="582.2">0.38 kg</text>
<text x="824.2" y="582.4">1 OF 1</text>
</g>
<g font-size="2.5">
<text x="812.2" y="403.7">0.5 R</text>
<text x="825.3" y="403.9">0.5 X 45</text>
<text x="812.4" y="497.2">3 UP TO 6</text>
<text x="811.9" y="501.5">6 UP TO 30</text>
<text x="810.8" y="505.8">30 UP TO 120</text>
<text x="668.4" y="525">NOTE CHANGED AS PER COUSTMER DRAWING.</text>
<text x="777.3" y="524.8">25/03/2024</text>
<text x="793.8" y="524.8">03006751</text>
</g>
<g font-size="2.4">
<text x="807.9" y="392.1">DEBURR AND REMOVE SHARP</text>
<text x="808.2" y="394.8">EDGES UNLESS SHARP EDGE</text>
<text x="809.1" y="401">UNSP.RADII</text>
<text x="809.8" y="397.6">REQUIREMENT SPECIFIED</text>
<text x="824.4" y="400.7">UNSP.CHF.</text>
<text x="812.8" y="411.8">UP TO 10</text>
<text x="829.1" y="411.9">±1.5°</text>
<text x="811.4" y="416.1">10 UP TO 50</text>
<text x="828.5" y="416.1">±0°50'</text>
<text x="810.4" y="424.6">120 UP TO 400</text>
<text x="810.9" y="420.3">50 UP TO 120</text>
<text x="828.5" y="424.6">±0°15'</text>
<text x="828.5" y="420.4">±0°25'</text>
<text x="811.7" y="433.2">0.5 UP TO 3</text>
<text x="812.5" y="437.5">3 UP TO 6</text>
<text x="829.6" y="437.5">±0.2</text>
<text x="829.6" y="433.2">±0.1</text>
<text x="812" y="441.7">6 UP TO 30</text>
<text x="829.6" y="441.8">±0.5</text>
<text x="810.9" y="446">30 UP TO 120</text>
<text x="829.6" y="446">±0.8</text>
<text x="809.9" y="454.5">315 UP TO 1000</text>
<text x="810.3" y="450.3">120 UP TO 315</text>
<text x="829.6" y="450.3">±1.2</text>
<text x="830.7" y="454.5">±2</text>
<text x="809.4" y="458.7">1000 UP TO 2000</text>
<text x="830.6" y="458.7">±3</text>
<text x="811.9" y="463">OVER 2000</text>
<text x="830.7" y="463.1">±4</text>
<text x="813" y="471.7">UP TO 10</text>
<text x="830.1" y="471.7">±1°</text>
<text x="811.5" y="475.9">10 UP TO 50</text>
<text x="828.5" y="475.9">±0°30'</text>
<text x="810.5" y="484.4">120 UP TO 400</text>
<text x="811.2" y="480.1">50 UP TO 120</text>
<text x="828.5" y="484.4">±0°10'</text>
<text x="828.5" y="480.2">±0°20'</text>
<text x="811.8" y="493">0.5 UP TO 3</text>
<text x="829.6" y="493.1">±0.1</text>
<text x="829.6" y="497.3">±0.1</text>
<text x="829.6" y="501.5">±0.2</text>
<text x="829.6" y="505.8">±0.3</text>
<text x="809.8" y="514.3">315 UP TO 1000</text>
<text x="810.3" y="510.1">120 UP TO 315</text>
<text x="829.6" y="510.1">±0.5</text>
<text x="829.6" y="514.3">±0.8</text>
<text x="809.2" y="518.6">1000 UP TO 2000</text>
<text x="829.6" y="518.6">±1.2</text>
<text x="811.9" y="522.8">OVER 2000</text>
<text x="830.6" y="522.8">±2</text>
<text x="4.2" y="557" transform="rotate(-90 4.2 557)">Uploading\2022-23\P23Y5\P23Y5B154239.dft</text>
<text x="4.2" y="584.1" transform="rotate(-90 4.2 584.1)">\\srv01102\ExDM</text>
</g>
<g font-size="2.1">
<text x="811.6" y="406.2">UNSPECIFIED TOL.(FAB)</text>
<text x="812.5" y="408.6">FOR ANGULAR IN mm.</text>
<text x="811.6" y="427.8">UNSPECIFIED TOL.(FAB)</text>
<text x="813.7" y="430.1">FOR LINEAR IN mm.</text>
<text x="811.7" y="466.2">UNSPECIFIED TOL.(M/C)</text>
<text x="812.5" y="468.5">FOR ANGULAR IN mm.</text>
<text x="811.7" y="487.6">UNSPECIFIED TOL.(M/C)</text>
<text x="813.6" y="489.9">FOR LINEAR IN mm.</text>
</g>
</svg>
